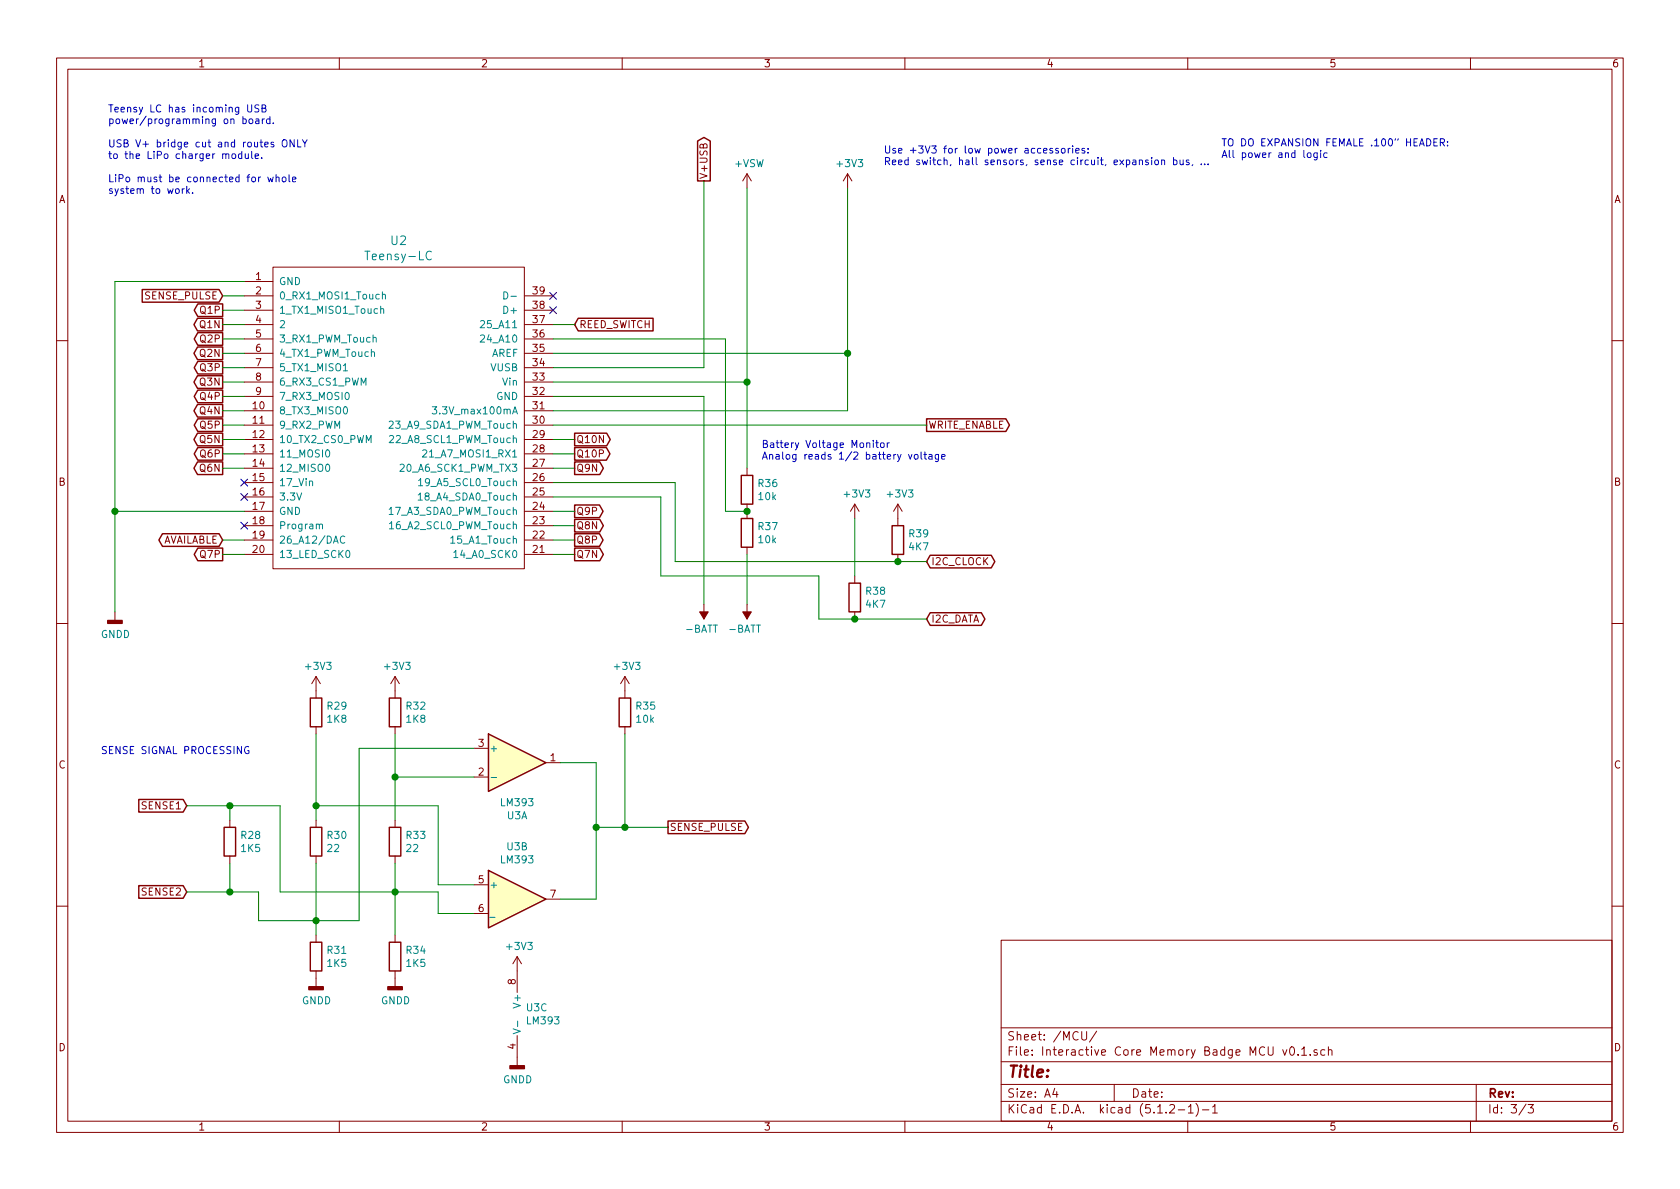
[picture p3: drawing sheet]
<svg xmlns="http://www.w3.org/2000/svg" width="297mm" height="210mm" viewBox="0 0 297 210" stroke-linecap="round" stroke-linejoin="round" font-family="sans-serif">
<g fill="none" stroke="#840000" stroke-width=".18">
<path d="M10 10.3h277v189.9h-277zM12 12.2h273v186.1h-273zM60 10.3v1.9M110 10.3v1.9M160 10.3v1.9M210 10.3v1.9M260 10.3v1.9M132.1 30.7l-.8 1.3M132.1 30.7v2.6M132.1 30.7l.7 1.3M149.9 30.7l-.8 1.3M149.9 30.7v2.6"/>
<path d="M149.9 30.7l.7 1.3M43.2 49.8h5.1M43.2 52.3h5.1M43.2 54.9h5.1M43.2 59.9h5.1M43.2 57.4h5.1M48.3 47.2h44.4v53.4h-44.4zM92.7 52.3h5.1M92.7 54.9h5.1M92.7 59.9h5.1M92.7 57.4h5.1M10 60.2h2"/>
<path d="M43.2 72.6h5.1M43.2 75.2h5.1M43.2 77.7h5.1M43.2 70.1h5.1M43.2 67.6h5.1M43.2 65h5.1M43.2 62.5h5.1M92.7 72.6h5.1M92.7 75.2h5.1M92.7 77.7h5.1M92.7 70.1h5.1M92.7 67.6h5.1"/>
<path d="M92.7 65h5.1M92.7 62.5h5.1M285 60.2h2M43.2 80.3h5.1M43.2 82.8h5.1M43.2 85.3h5.1M43.2 87.9h5.1M43.2 90.4h5.1M43.2 93h5.1M43.2 95.5h5.1M43.2 98h5.1M92.7 80.3h5.1"/>
<path d="M92.7 82.8h5.1M92.7 85.3h5.1M92.7 87.9h5.1M92.7 90.4h5.1M92.7 93h5.1M92.7 95.5h5.1M92.7 98h5.1M132.1 82.8v1.3M132.1 89.1v2.6M132.1 96.8v1.2M151.1 89.1v2.6M151.1 89.1l-.7 1.3"/>
<path d="M151.1 89.1l.8 1.3M158.7 89.1v3.9M158.7 98v1.3M158.7 89.1l-.7 1.3M158.7 89.1l.8 1.3M10 110.3h2M20.3 108.2v1.5M55.9 119.6v3.8M55.9 119.6l-.8 1.3M55.9 119.6l.7 1.3M69.8 119.6l-.7 1.3M69.8 119.6v3.8"/>
<path d="M69.8 119.6l.8 1.3M110.5 119.6v3.8M110.5 119.6l-.8 1.3M110.5 119.6l.8 1.3M124.5 106.9v2.6M132.1 106.9v2.6M151.1 101.8v1.3M151.1 108.2v1.3M285 110.3h2M55.9 128.5v1.3M69.8 128.5v1.3M83.8 137.4h2.6"/>
<path d="M83.8 132.3h2.6M96.5 134.9h2.6M110.5 128.5v1.3M40.6 145v1.3M40.6 151.4v1.2M55.9 145v1.3M55.9 151.4v1.2M69.8 145v1.3M69.8 151.4v1.2M83.8 156.5h2.6M96.5 159h2.6M10 160.2h2"/>
<path d="M55.9 165.3v1.3M55.9 171.7v2.8M69.8 165.3v1.3M69.8 171.7v2.8M83.8 161.5h2.6M91.4 169.2v6.3M91.4 169.2l-.7 1.2M91.4 169.2l.8 1.2M177 166.3h108v32h-108zM285 160.2h2M60 198.3v1.9M91.4 183.1v5.4"/>
<path d="M110 198.3v1.9M160 198.3v1.9M177 194.8h108M177 191.8h108M177 187.8h108M177 181.8h108M186.5 192.5l-.4 1h1M186.8 193v1M191.3 182.4v1.2l.3 .3h.2l.3-.3v-1.2M193.9 182.3l-1.3 2M197 191.8v3M206.8 195.5l.2-.2h.4l.2 .2 .1 .3-.1 .2-.8 .8h.9"/>
<path d="M208.3 196.3h1.2M210 198.3v1.9M210.1 195.8l.4-.5v1.5M210.1 196.8h.9M211.5 195.1a1.71 1.71 0 0 1 0 2.3M212.6 196.3h1.1M214.4 195.8l.4-.5v1.5M214.4 196.8h.8M226.8 185.6l.4 1 .3-1M228.2 185.3l.2-.2a.8 .8 0 0 1 .5 .8 .8 .8 0 0 1-.5 .7l-.2-.1-.2-.5zM229.5 186.5v.1M230.1 185.5l.5-.4v1.5"/>
<path d="M230.1 186.6h.9M231.6 186.5v.1M232.9 185.7l-.4-.1-.2 .2 .1 .2 .5 .2v.3h-.6M234.2 185.7l-.4-.1-.3 .3 .1 .6 .2 .1 .4-.1M234.9 185.7l.2-.1 .3 .1 .1 .9M234.9 185.1v1.5M260 198.3v1.9M261 191.8v6.5M269.8 195.2l-1.2 2M270.2 195.3h.9l-.5 .6 .4 .1v.7l-.2 .1-.6-.1"/>
</g>
<g fill="none" stroke="#008484" stroke-width=".18">
<path d="M66 59.8l.1-.1h.3l.1 .8M67.3 54.7l.2-.1h.3v.8M67.6 52.2l.2-.2 .3 .1v.8M67.6 51.6v1.3M76.3 44.5a.62 .62 0 0 0-.8 .1 .62 .62 0 0 0-.2 .7 .56 .56 0 0 0 .3 .6 .56 .56 0 0 0 .7-.1M85 59.4l.4-.2 .3 .4-.1 .2-.7 .7h.8M85 56.8l.4-.1 .3 .3-.1 .2-.7 .8h.8M89.1 51.6a.64 .64 0 0 1 .7 .6 .64 .64 0 0 1-.7 .7zM90.3 52.4h1M57.7 79.6l.2-.1a.67 .67 0 0 1 .4 .7 .67 .67 0 0 1-.4 .6 .83 .83 0 0 1-.2-1.2zM60.7 65.6h.7M61.1 69.5l.2-.1a.67 .67 0 0 1 .5 .6 .67 .67 0 0 1-.5 .7l-.2-.3-.1-.2z"/>
<path d="M65.7 62.3l.2-.1h.2l.1 .8M68.9 77.1l.4-.1 .3 .4-.8 .9h.8M74.7 79.7l.5-.2 .3 .4-.8 .9h.8M76.4 71.9h.8l-.4 .5 .3 .1 .1 .5-.2 .2-.6-.1M56.5 92.9l.2-.2h.3v.8M57.7 82.2l.2-.1a.67 .67 0 0 1 .4 .6 .67 .67 0 0 1-.4 .7l-.3-.5zM61 94.9a.51 .51 0 0 0-.7 0 .51 .51 0 0 0-.1 .6 .46 .46 0 0 0 .2 .5 .46 .46 0 0 0 .6-.1M61.3 97.4l.1-.1a.69 .69 0 0 1 .5 .7 .69 .69 0 0 1-.5 .6 .83 .83 0 0 1-.1-1.2zM68.9 92.6l.3-.4v1.3M68.9 93.5h.7M73.9 87.5l.4-.3v1.2M73.9 88.4h.8"/>
<path d="M74 85l.4-.4v1.3M74 85.9h.7M79.7 95.1l.4-.3v1.3M79.7 96.1h.7M80.2 97.7l.4-.4v1.3M80.2 98.6h.7M86.8 137.5h1M90.7 181.9l1.3 .5-1.3 .4M91.5 180.6v.9"/>
</g>
<g fill="none" stroke="#840000" stroke-width=".25">
<path d="M123.3 24.9l1.2-.6 1.1 .6v7.1h-2.3zM25.1 51.2h13.6l.7 1.1-.7 1.1h-13.6zM34.9 56.3h4.5v2.2h-4.5l-.6-1.1zM35 53.7h4.4v2.3h-4.4l-.7-1.1zM35 58.8h4.4v2.3h-4.4l-.7-1.2zM102.2 56.3h13.3v2.2h-13.3l-.6-1.1zM34.9 61.4h4.5v2.2h-4.5l-.6-1.1zM34.9 66.4h4.5v2.3h-4.5l-.6-1.1zM34.9 71.5h4.5v2.3h-4.5l-.6-1.2zM34.9 76.6h4.5v2.2h-4.5l-.6-1.1zM35 63.9h4.4v2.2h-4.4l-.7-1.1zM35 69h4.4v2.2h-4.4l-.7-1.1z"/>
<path d="M35 74.1h4.4v2.2h-4.4l-.7-1.1zM35 79.1h4.4v2.3h-4.4l-.7-1.1zM101.6 76.6h5.7l.6 1.1-.6 1.1h-5.7zM101.6 79.1h5.6l.6 1.2-.6 1.1h-5.6zM163.8 74.1h14.1l.6 1.1-.6 1.1h-14.1zM28.7 94.4h10l.7 1.1-.7 1.1h-10l-.6-1.1zM34.9 81.7h4.5v2.2h-4.5l-.6-1.1zM35 96.9h4.4v2.3h-4.4l-.7-1.2zM101.6 89.3h4.4l.6 1.1-.6 1.1h-4.4zM101.6 91.8h4.4l.7 1.2-.7 1.1h-4.4zM101.6 94.4h4.4l.6 1.1-.6 1.1h-4.4zM101.6 96.9h4.4l.7 1.1-.7 1.2h-4.4z"/>
<path d="M101.6 81.7h4.4l.7 1.1-.7 1.1h-4.4zM131.1 84.1h2v5h-2zM131.1 91.7h2v5.1h-2zM157.7 93h2.1v5h-2.1zM164.5 98.2h10.8l.6 1.1-.6 1.1h-10.8l-.7-1.1zM150.1 103.1h2v5.1h-2zM164.5 108.4h9l.6 1.1-.6 1.1h-9l-.7-1.1zM54.9 123.4h2v5.1h-2zM68.8 123.4h2.1v5.1h-2.1zM86.4 129.8l10.1 5.1-10.1 5zM109.5 123.4h2v5.1h-2zM24.5 141.4h7.9l.6 1.1-.6 1.1h-7.9z"/>
<path d="M24.5 156.6h7.9l.6 1.1-.6 1.1h-7.9zM39.6 146.3h2.1v5.1h-2.1zM54.9 146.3h2v5.1h-2zM68.8 146.3h2.1v5.1h-2.1zM86.4 153.9l10.1 5.1-10.1 5.1zM118.1 145.2h13.6l.6 1.1-.6 1.1h-13.6zM54.9 166.6h2v5.1h-2zM68.8 166.6h2.1v5.1h-2.1z"/>
</g>
<g fill="none" stroke="#008400" stroke-width=".18">
<path d="M124.5 32v33h-26.7M132.1 33.3v49.5M149.9 33.3v39.3h-52.1M39.4 54.9h3.8M39.4 57.4h3.8M39.4 52.3h3.8M39.4 59.9h3.8M43.2 49.8h-22.9v58.4M97.8 57.4h3.8M97.8 59.9h30.5v30.5h3.8M39.4 67.6h3.8M39.4 65h3.8"/>
<path d="M39.4 70.1h3.8M39.4 72.6h3.8M39.4 62.5h3.8M39.4 75.2h3.8M39.4 77.7h3.8M97.8 67.6h34.3M97.8 70.1h26.7v36.8M97.8 62.5h52.1M97.8 75.2h66M97.8 77.7h3.8M20.3 90.4h22.9M39.4 80.3h3.8"/>
<path d="M39.4 82.8h3.8M39.4 98h3.8M39.4 95.5h3.8M97.8 87.9h19v13.9h28v7.7h19M97.8 85.3h21.6v14h44.4M97.8 80.3h3.8M97.8 82.8h3.8M97.8 90.4h3.8M97.8 98h3.8M97.8 95.5h3.8M97.8 93h3.8M132.1 98v8.9"/>
<path d="M151.1 91.7v10.1M55.9 129.8v15.2M69.8 129.8v15.2M69.8 137.4h14M83.8 132.3h-20.3v30.5h-17.8v-5.1h-12.7M99.1 134.9h6.3v24.1h-6.3M110.5 129.8v16.5M33 142.5h16.5v15.2h28v3.8h6.3M40.6 142.5v2.5M40.6 152.6v5.1M55.9 152.6v12.7M55.9 142.5h21.6v14h6.3"/>
<path d="M69.8 152.6v12.7M105.4 146.3h12.7"/>
</g>
<path d="M97.2 51.7l1.2 1.2M97.2 54.2l1.2 1.3M98.4 51.7l-1.2 1.2M98.4 54.2l-1.2 1.3M42.6 92.3l1.2 1.3M42.6 84.7l1.2 1.2M42.6 87.3l1.2 1.2M43.8 92.3l-1.2 1.3M43.8 84.7l-1.2 1.2M43.8 87.3l-1.2 1.2" fill="none" stroke="#000084" stroke-width=".18"/>
<g fill="#008400" stroke="#008400" stroke-width=".25">
<circle cx="149.9" cy="62.5" r=".51"/>
<circle cx="132.1" cy="67.6" r=".51"/>
<circle cx="151.1" cy="109.5" r=".51"/>
<circle cx="158.8" cy="99.3" r=".51"/>
<circle cx="20.3" cy="90.4" r=".51"/>
<circle cx="132.1" cy="90.4" r=".51"/>
<circle cx="69.9" cy="157.7" r=".51"/>
<circle cx="55.9" cy="162.8" r=".51"/>
<circle cx="69.9" cy="137.4" r=".51"/>
<circle cx="55.9" cy="142.5" r=".51"/>
<circle cx="105.4" cy="146.3" r=".51"/>
<circle cx="110.5" cy="146.3" r=".51"/>
<circle cx="40.6" cy="142.5" r=".51"/>
<circle cx="40.6" cy="157.7" r=".51"/>
</g>
<g fill="none" stroke="#0000c2" stroke-width=".18">
<path d="M43.8 18.5v1.1l.2 .2h.4l.1-.2v-1.1M45.8 18.6l-.5-.1-.2 .2v.3l.6 .3 .1 .3-.3 .2h-.4M46.3 19.1h.6l.1-.2-.1-.2-.6-.2v1.3h.5l.2-.1v-.3l-.2-.3M32.2 33.4v.8M32.6 33.4l-.4 .2M33 32.9v1.3M33.1 33.7l.4 .5M33.5 33.4l-.5 .5M34.1 34.1v.1M41.1 27.2h.3l.3 .2-.1 .6h-.4l-.2-.2zM42.7 27.2h-.3l-.2 .2 .1 .6h.4M42.7 26.8v1.2"/>
<path d="M43 21.1l.3-.1 .2 .3-.1 .5h-.4M43.4 27.2v.8h.3l.2-.1M43.9 27.2v.8M44.1 21.1l.3-.1 .3 .3-.1 .5-.3 .1-.3-.3zM44.5 26.8v1.1l.2 .1M45.1 27.6l.6-.1v-.3h-.4l-.2 .2 .1 .6h.5M45.2 21.1h.5l.1 .8M45.8 21.3l-.4 .1-.2 .2v.2h.6M46.3 27.9v.1M46.4 21v.9M46.8 21l-.4 .3M47.3 31.3l.3 .9 .2-.7 .3 .7 .2-.9"/>
<path d="M47.7 21.1l-.4-.1-.2 .3 .1 .5h.5M47.7 20.6v1.3M48.3 21.7v.2M48.4 25.2l-.3-.1-.2 .2 .1 .2 .4 .1v.3h-.5M48.8 31.4l.2-.1 .3 .1 .1 .8M48.8 30.9v1.3M50 24.9l.2-.2a.45 .45 0 0 1 .5 .4v.4l-.1 .4h-.5a.92 .92 0 0 1-.1-1zM50 31.4l.3-.1 .3 .2-.2 .6-.3 .1-.2-.3zM51.1 30.9v1.1l.2 .2M51.7 31.7l.6-.1-.1-.2-.3-.1-.2 .2 .1 .6h.4M52 24.7v1.3l-.7-1.3v1.3M52.6 24.7v1.3h.6"/>
<path d="M53.5 24.7l.4 .7 .4-.7M53.9 25.4v.6M186.1 26.3l-.3-.1-.2 .2 .1 .2 .4 .1v.3h-.5M187.1 26.3l-.3-.1-.2 .2 .1 .2 .4 .1v.3h-.5M187.8 26.3l.3-.1 .2 .2-.1 .6-.3 .1-.2-.3zM188.9 26.2v.9M189.2 26.2l-.3 .3M189.7 25.8v.1M189.7 26.2v.9M190.2 26.6l.6-.1v-.2l-.4-.1-.2 .2 .1 .6h.5M191.8 26.3l-.3-.1-.2 .2v.2l.5 .1v.3h-.5M192.4 26.9v.2"/>
<path d="M192.4 26.3v.1M200.3 28.3h.5v.8M200.8 28.6h-.4l-.2 .2 .1 .3h.5M201.4 28.4l.2-.1h.3l.1 .8M201.4 28.3v.8M203 28.3h-.3l-.2 .2 .1 .1 .4 .2v.3h-.5M203.6 27.9v.1M203.6 28.3v.8M204.3 28.3h.3l.2 .1-.1 .7h-.3l-.2-.2zM205.4 28.4l.2-.1h.3v.8M205.4 28.3v.8M207.5 28.3h.3l.3 .2-.1 .6h-.5"/>
<path d="M207.5 27.9v1.2M208.6 28.3l.1 .8h.3l.2-.1M209.2 28.3v.8M210.2 28.3h-.3l-.2 .2 .1 .1 .4 .2v.3h-.5M210.9 29.1l-.1 .2M212.4 29v.1M213 29v.1M213.6 29v.1M231.3 27.1l.3-.1 .1 .1v.7l-.3 .1-.3-.3zM232.9 27l-.1 1.2-.1 .1-.3-.1M232.9 27.1l-.4-.1-.2 .2 .1 .6h.5M233.5 26.6v.1"/>
<path d="M233.5 27v.9M234.6 27.1l-.3-.1-.3 .2 .2 .6h.4M252.2 24.5a.64 .64 0 0 1 .8 .7 .64 .64 0 0 1-.8 .6zM253.5 25.1h.4M254.1 24.5h-.6v1.3h.6M254.7 25.2l.6-.1v-.4l-.6-.2v1.3M255 25.2l.4 .6M255.9 25.7v.1M255.9 25v.1M153.2 78.4l.2-.1 .3 .1 .1 .7M154.4 77.9v.1M154.4 78.3v.8"/>
<path d="M154.8 78.3h.5M155 77.9v1.1l.3 .1M155.8 78.4l.3-.1 .2 .1v.5l-.1 .2h-.3l-.2-.1zM156.9 78.3v.8M157.3 78.3l-.4 .2M162.9 79.9v1.1l.1 .2M163.5 79.9v1.1l.3 .2M160.6 80.4l.3 .8 .3-.8M161.8 80.4h.3l.2 .2-.1 .5-.3 .1-.3-.2zM163.3 80.4h.5M164.3 80.4h.4l.1 .8M164.8 80.7h-.4l-.2 .2 .1 .2h.5"/>
<path d="M165.9 80.4v1.1l-.2 .1h-.3M165.9 80.4h-.3l-.2 .2 .1 .5h.4M166.5 80.8l.6-.1-.1-.3h-.3l-.2 .1v.6h.5M44 132.1a.59 .59 0 0 0-.8 .5 .59 .59 0 0 0 .8 .6v-.5h-.2"/>
</g>
<g fill="#840000" stroke="#840000" stroke-width=".18">
<path d="M123.7 108.2h1.5l-.7 1.3z"/>
<path d="M131.3 108.2h1.5l-.7 1.3z"/>
</g>
<g fill="#840000" stroke="#840000" stroke-width=".25">
<path d="M19 109.7h2.6v.5h-2.6z"/>
<path d="M54.6 174.5h2.5v.5h-2.5z"/>
<path d="M68.6 174.5h2.5v.5h-2.5z"/>
<path d="M90.2 188.5h2.5v.5h-2.5z"/>
</g>
<g fill="#ffffc2" stroke="#ffffc2" stroke-width=".18">
<path d="M86.4 129.8l10.1 5.1-10.1 5z"/>
<path d="M86.4 153.9l10.1 5.1-10.1 5.1z"/>
</g>
<text font-size="2.8" fill="#840000" x="178" y="190.5">Title:</text>
<g font-size="2.1" fill="#008484">
<text x="65.1" y="46">Teensy-LC</text>
<text x="69.1" y="43.3">U2</text>
</g>
<g font-size="2.1" fill="#840000">
<text x="178" y="184">Sheet: /MCU/</text>
<text x="178" y="186.7">File: Interactive Core Memory Badge MCU v0.1.sch</text>
<text x="178" y="196.9">KiCad E.D.A. kicad (5.1.2-1)-1</text>
<text x="178" y="194.1">Size: A4</text>
<text x="200" y="194.1">Date:</text>
<text x="263" y="194.1">Rev:</text>
<text x="263" y="196.9">Id: 3/3</text>
</g>
<g font-size="1.8" fill="#840000">
<text x="35" y="11.9">1</text>
<text x="85" y="11.9">2</text>
<text x="135" y="11.9">3</text>
<text x="185" y="11.9">4</text>
<text x="235" y="11.9">5</text>
<text x="285" y="11.9">6</text>
<text x="10.4" y="35.9">A</text>
<text x="125.1" y="31.7" transform="rotate(-90 125.1 31.7)">V+USB</text>
<text x="285.4" y="35.9">A</text>
<text x="25.7" y="53">SENSE_PULSE</text>
<text x="45.2" y="49.5">1</text>
<text x="45.2" y="52.1">2</text>
<text x="94.3" y="52.1">39</text>
<text x="35.5" y="58">Q1N</text>
<text x="35.6" y="55.5">Q1P</text>
<text x="45.2" y="54.6">3</text>
<text x="45.2" y="57.1">4</text>
<text x="45.2" y="59.7">5</text>
<text x="94.3" y="59.7">36</text>
<text x="94.3" y="57.1">37</text>
<text x="94.3" y="54.6">38</text>
<text x="102.4" y="58">REED_SWITCH</text>
<text x="35.5" y="63.1">Q2N</text>
<text x="35.6" y="60.6">Q2P</text>
<text x="35.6" y="65.7">Q3P</text>
<text x="45.2" y="62.2">6</text>
<text x="45.2" y="64.8">7</text>
<text x="94.3" y="64.8">34</text>
<text x="94.3" y="62.2">35</text>
<text x="35.5" y="68.2">Q3N</text>
<text x="35.6" y="70.7">Q4P</text>
<text x="45.2" y="67.3">8</text>
<text x="45.2" y="69.8">9</text>
<text x="94.3" y="69.8">32</text>
<text x="94.3" y="67.3">33</text>
<text x="35.5" y="73.3">Q4N</text>
<text x="35.6" y="75.8">Q5P</text>
<text x="44.8" y="72.4">10</text>
<text x="44.8" y="74.9">11</text>
<text x="44.8" y="77.5">12</text>
<text x="94.3" y="77.5">29</text>
<text x="94.3" y="74.9">30</text>
<text x="94.3" y="72.4">31</text>
<text x="164.1" y="75.8">WRITE_ENABLE</text>
<text x="35.5" y="78.4">Q5N</text>
<text x="35.5" y="83.4">Q6N</text>
<text x="35.6" y="80.9">Q6P</text>
<text x="44.8" y="80">13</text>
<text x="44.8" y="82.5">14</text>
<text x="94.3" y="82.5">27</text>
<text x="94.3" y="80">28</text>
<text x="101.9" y="78.4">Q10N</text>
<text x="101.9" y="80.9">Q10P</text>
<text x="101.9" y="83.4">Q9N</text>
<text x="10.4" y="85.9">B</text>
<text x="44.8" y="85.1">15</text>
<text x="44.8" y="87.6">16</text>
<text x="94.3" y="87.6">25</text>
<text x="94.3" y="85.1">26</text>
<text x="285.4" y="85.9">B</text>
<text x="44.8" y="90.2">17</text>
<text x="44.8" y="92.7">18</text>
<text x="44.8" y="95.2">19</text>
<text x="94.3" y="95.2">22</text>
<text x="94.3" y="92.7">23</text>
<text x="94.3" y="90.2">24</text>
<text x="101.9" y="91.1">Q9P</text>
<text x="101.9" y="93.6">Q8N</text>
<text x="28.5" y="96.1">AVAILABLE</text>
<text x="35.6" y="98.7">Q7P</text>
<text x="44.8" y="97.8">20</text>
<text x="94.3" y="97.8">21</text>
<text x="101.9" y="96.1">Q8P</text>
<text x="101.9" y="98.7">Q7N</text>
<text x="164.6" y="99.9">I2C_CLOCK</text>
<text x="164.6" y="110.1">I2C_DATA</text>
<text x="10.4" y="135.9">C</text>
<text x="84.6" y="137.2">2</text>
<text x="84.6" y="132.1">3</text>
<text x="97.3" y="134.6">1</text>
<text x="285.4" y="135.9">C</text>
<text x="25.2" y="143.1">SENSE1</text>
<text x="118.4" y="146.9">SENSE_PULSE</text>
<text x="25.2" y="158.4">SENSE2</text>
<text x="84.6" y="156.2">5</text>
<text x="84.6" y="161.3">6</text>
<text x="97.3" y="158.7">7</text>
<text x="91.2" y="174.1" transform="rotate(-90 91.2 174.1)">8</text>
<text x="10.4" y="185.9">D</text>
<text x="91.2" y="185.5" transform="rotate(-90 91.2 185.5)">4</text>
<text x="285.4" y="185.9">D</text>
<text x="35" y="199.9">1</text>
<text x="85" y="199.9">2</text>
<text x="135" y="199.9">3</text>
<text x="185" y="199.9">4</text>
<text x="235" y="199.9">5</text>
<text x="285" y="199.9">6</text>
</g>
<g font-size="1.8" fill="#0000c2">
<text x="19" y="19.9">Teensy LC has incoming USB</text>
<text x="19" y="21.9">power/programming on board.</text>
<text x="19" y="26.1">USB V+ bridge cut and routes ONLY</text>
<text x="19" y="28.1">to the LiPo charger module.</text>
<text x="156.2" y="27.1">Use +3V3 for low power accessories:</text>
<text x="156.2" y="29.2">Reed switch, hall sensors, sense circuit, expansion bus,</text>
<text x="215.9" y="25.9">TO DO EXPANSION FEMALE .100 HEADER:</text>
<text x="215.9" y="27.9">All power and logic</text>
<text x="19" y="32.2">LiPo must be connected for whole</text>
<text x="19" y="34.3">system to work.</text>
<text x="134.6" y="79.2">Battery Voltage Monitor</text>
<text x="134.6" y="81.3">Analog reads 1/2 battery voltage</text>
<text x="17.8" y="133.3">SENSE SIGNAL PROCESSING</text>
</g>
<g font-size="1.8" fill="#008484">
<text x="129.9" y="29.6">+VSW</text>
<text x="148.2" y="29.6">+3V3</text>
<text x="49.3" y="50.4">GND</text>
<text x="49.3" y="53">0_RX1_MOSI1_Touch</text>
<text x="49.3" y="55.5">1_TX1_MISO1_Touch</text>
<text x="49.3" y="58">2</text>
<text x="85.5" y="58">25_A11</text>
<text x="89.4" y="55.5">D+</text>
<text x="49.3" y="60.6">3_RX1_PWM_Touch</text>
<text x="49.3" y="63.1">4_TX1_PWM_Touch</text>
<text x="49.3" y="65.7">5_TX1_MISO1</text>
<text x="85.5" y="60.6">24_A10</text>
<text x="86.8" y="65.7">VUSB</text>
<text x="86.9" y="63.1">AREF</text>
<text x="49.3" y="68.2">6_RX3_CS1_PWM</text>
<text x="49.3" y="70.7">7_RX3_MOSI0</text>
<text x="87.8" y="70.7">GND</text>
<text x="89" y="68.2">Vin</text>
<text x="49.3" y="73.3">8_TX3_MISO0</text>
<text x="49.3" y="75.8">9_RX2_PWM</text>
<text x="69.2" y="75.8">23_A9_SDA1_PWM_Touch</text>
<text x="77.7" y="73.3">3.3V_max100mA</text>
<text x="49.3" y="78.4">10_TX2_CS0_PWM</text>
<text x="49.3" y="80.9">11_MOSI0</text>
<text x="49.3" y="83.4">12_MISO0</text>
<text x="69.4" y="78.4">22_A8_SCL1_PWM_Touch</text>
<text x="71.2" y="83.4">20_A6_SCK1_PWM_TX3</text>
<text x="75.6" y="80.9">21_A7_MOSI1_RX1</text>
<text x="49.3" y="86">17_Vin</text>
<text x="49.3" y="88.5">3.3V</text>
<text x="74.5" y="88.5">18_A4_SDA0_Touch</text>
<text x="74.7" y="86">19_A5_SCL0_Touch</text>
<text x="134.1" y="86.1">R36</text>
<text x="134.2" y="88.4">10k</text>
<text x="149.4" y="88">+3V3</text>
<text x="157" y="88">+3V3</text>
<text x="49.3" y="91.1">GND</text>
<text x="49.3" y="93.6">Program</text>
<text x="69.2" y="91.1">17_A3_SDA0_PWM_Touch</text>
<text x="69.4" y="93.6">16_A2_SCL0_PWM_Touch</text>
<text x="134.1" y="93.7">R37</text>
<text x="160.8" y="95">R39</text>
<text x="49.3" y="96.1">26_A12/DAC</text>
<text x="49.3" y="98.7">13_LED_SCK0</text>
<text x="80.2" y="96.1">15_A1_Touch</text>
<text x="80.8" y="98.7">14_A0_SCK0</text>
<text x="134.2" y="96.1">10k</text>
<text x="160.8" y="97.3">4K7</text>
<text x="153.2" y="105.2">R38</text>
<text x="153.2" y="107.5">4K7</text>
<text x="17.8" y="112.8">GNDD</text>
<text x="121.4" y="111.9">-BATT</text>
<text x="129" y="111.9">-BATT</text>
<text x="54.2" y="118.5">+3V3</text>
<text x="68.1" y="118.5">+3V3</text>
<text x="108.8" y="118.5">+3V3</text>
<text x="57.9" y="125.5">R29</text>
<text x="71.9" y="125.5">R32</text>
<text x="112.5" y="125.5">R35</text>
<text x="57.9" y="127.8">1K8</text>
<text x="71.9" y="127.8">1K8</text>
<text x="112.6" y="127.8">10k</text>
<text x="86.5" y="133">+</text>
<text x="88.7" y="142.6">LM393</text>
<text x="42.7" y="148.4">R28</text>
<text x="57.9" y="148.4">R30</text>
<text x="71.9" y="148.4">R33</text>
<text x="89.7" y="144.9">U3A</text>
<text x="42.7" y="150.7">1K5</text>
<text x="58" y="150.7">22</text>
<text x="71.9" y="150.7">22</text>
<text x="88.7" y="152.7">LM393</text>
<text x="89.7" y="150.4">U3B</text>
<text x="86.5" y="157.1">+</text>
<text x="86.5" y="162.2">_</text>
<text x="89.7" y="168">+3V3</text>
<text x="57.9" y="168.7">R31</text>
<text x="57.9" y="171">1K5</text>
<text x="71.9" y="168.7">R34</text>
<text x="71.9" y="171">1K5</text>
<text x="53.4" y="177.6">GNDD</text>
<text x="67.4" y="177.6">GNDD</text>
<text x="92.1" y="177.8" transform="rotate(-90 92.1 177.8)">V+</text>
<text x="93.1" y="178.8">U3C</text>
<text x="93.3" y="181.1">LM393</text>
<text x="89" y="191.6">GNDD</text>
</g>
</svg>
